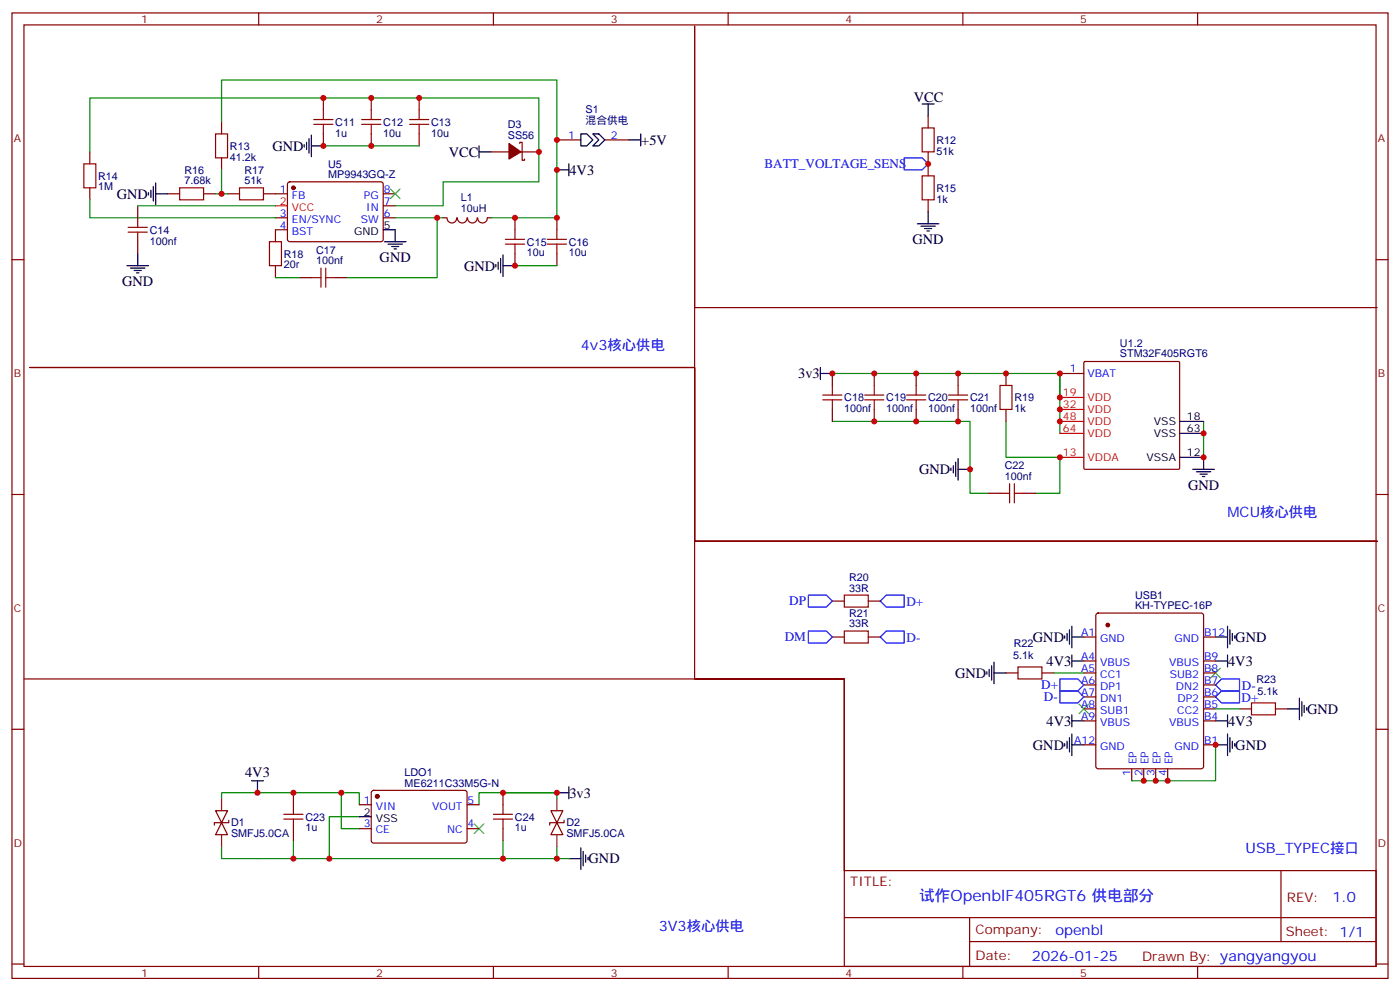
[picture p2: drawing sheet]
<svg xmlns="http://www.w3.org/2000/svg" width="412mm" height="292mm" viewBox="0 0 412 292" stroke-linecap="round" stroke-linejoin="round" font-family="sans-serif">
<g fill="none" stroke="#870000" stroke-width=".35">
<path d="M3.5 3.8h405.4v284.3h-405.4zM7.1 7.3h398.2v277.3h-398.2zM76.2 3.8v3.5M145.3 3.8v3.5M214.5 3.8v3.5M283.6 3.8v3.5M352.8 3.8v3.5M65.3 35.9v3.5M95.2 28.9v3.5M95.2 39.4v3.6M109.4 28.9v3.5M109.4 39.4v3.6"/>
<path d="M123.5 28.9v3.5M123.5 39.4v3.6M273.4 34.1v3.6M26.5 44.7v3.6M26.5 55.3v3.5M49.4 57.1h3.5M60 57.1h3.5M65.3 46.5v3.5M67 57.1h3.6M77.6 57.1h7.1M84.9 53.8l.5-.2h27.1l.4 .7-.1 16.5-.6 .4-27.1-.1-.4-.6v-16.2zM112.9 57.1h3.5"/>
<path d="M144.6 44.7h5.3M153.1 42.3v-.4h.7v5.3h.7v-.4M153.5 44.7h5.2M164 41.2h7.1M178.2 41.2h7M273.4 44.7v7.1M273.4 58.8v3.6M3.5 76.5h3.6M40.6 60.6v3.5M40.6 71.2v3.5M81.1 64.1h3.6M81.1 78.2v3.6"/>
<path d="M84.7 67.7h-3.6v3.5M112.9 64.1h3.5M112.9 60.6h3.5M130.5 64.1h1.1M131.7 64.2a1.41 1.41 0 0 0 1.4 1.5 1.41 1.41 0 0 0 1.4-1.5M134.8 64.2a1.41 1.41 0 0 0 1.4 1.5 1.41 1.41 0 0 0 1.4-1.5M137.7 64.2a1.41 1.41 0 0 0 1.4 1.5 1.41 1.41 0 0 0 1.4-1.5M140.7 64.2a1.41 1.41 0 0 0 1.4 1.5 1.41 1.41 0 0 0 1.4-1.5M143.6 64.1h1M151.7 64.1v3.6M151.7 74.7v3.5M164 64.1v3.6"/>
<path d="M164 74.7v3.5M405.3 76.5h3.6M88.2 81.8h3.5M98.8 81.8h3.5M405.7 90.6h-201.1v-82.9v151.7h201.1h-201.1v-51.2h-195.8h195.8v91.8h44.1v56.4v-56.4h-241.6M245.2 110v3.5M257.5 110v3.5M269.9 110v3.5M282.2 110v3.5M296.3 110v3.5M312.2 110h7.1M319.3 106.6l.3-.1h27.5l.3 .1 .1 31.3-.2 .3h-27.7l-.3-.2z"/>
<path d="M245.2 120.6v3.5M257.5 120.6v3.5M269.9 120.6v3.5M282.2 120.6v3.5M296.3 120.6v3.5M3.5 145.6h3.6M291 145.3h3.6M301.6 145.3h3.6M405.3 145.6h3.6M245.2 177h3.5M255.8 177h3.5M245.2 187.6h3.5"/>
<path d="M255.8 187.6h3.5M296.3 198.2h3.6M306.9 198.2h3.5M319.3 187.6h3.5M319.3 198.2h3.5M319.3 194.7h3.5M323 180.8l.5-.2h30.3l.5 .2 .2 .5v44.4l-.2 .5-.5 .2h-30.3l-.5-.2-.2-.5v-44.4zM354.5 187.6h3.6M354.5 198.2h3.6M354.5 194.7h3.6M3.5 214.8h3.6M319.3 219.4h3.5"/>
<path d="M319.3 212.3h3.5M319.3 208.8h3.5M319.3 205.2h3.5M319.3 201.7h3.5M354.5 219.4h3.6M354.5 212.3h3.6M354.5 208.8h3.6M354.5 205.2h3.6M354.5 201.7h3.6M365.1 208.8h3.6M375.7 208.8h3.5M405.3 214.8h3.6"/>
<path d="M63.5 238.8h3.5l-1.7 3.5zM86.4 233.5v3.5M105.8 237h3.6M109.6 233l.5-.2h27.1l.4 .7-.1 14.4-.6 .4-27.1-.1-.4-.6v-14.1zM137.6 237h3.5M148.2 233.5v3.5M162.3 238.8h3.5l-1.8 3.5zM333.4 226.4v3.5M336.9 226.4v3.5M340.4 226.4v3.5M344 226.4v3.5M65.3 242.3l1.7 3.5h-3.5z"/>
<path d="M67.4 241.6v.7h-4.3v.7M86.4 244.1v3.5M105.8 244.1h3.6M137.6 244.1h3.5M148.2 244.1v3.5M164 242.3l1.8 3.5h-3.5zM166.2 241.6v.7h-4.3v.7M248.7 256.4h156.6v28.2h-156.6zM377.3 256.4v20.9M248.7 270.2h156.5M285.6 277.3h119.6M285.6 270.2v14.2"/>
<path d="M3.5 283.9h3.6M76.2 284.6v3.5M145.3 284.6v3.5M214.5 284.6v3.5M283.6 284.6v3.5M352.8 284.6v3.5M405.3 283.9h3.6"/>
</g>
<g fill="none" stroke="#008700" stroke-width=".35">
<path d="M65.3 35.9v-12.3h98.7v40.5h-19.4M26.5 58.8v5.3h54.6M26.5 44.7v-15.8h132.2v24.7h-28.2v7h-14.1M63.5 57.1h3.5M65.3 50v7.1M95.2 43h28.3M40.6 60.6h40.5M116.4 64.1h14.1M128.8 64.1v17.7h-26.5M151.7 78.2h12.3M81.1 81.8h7.1M245.2 110h67v17.6"/>
<path d="M312.2 110v7.1M245.2 124.1h40.6v21.2h5.2M296.3 124.1v10.6h15.9v10.6h-7M354.5 124.1v10.6M310.4 198.2h8.9M358.1 219.4v10.5h-24.7M358.1 208.8h7M65.3 235.2v-1.7h40.5v3.5M100.5 233.5v10.6h5.3M148.2 233.5h15.8M164 233.5h-22.9v3.5M164 233.5v1.7"/>
<path d="M86.4 247.6v5.3M105.8 240.5h-8.8v12.4M148.2 247.6v5.3h-82.9v-3.6M148.2 252.9h19.4M164 249.3v3.6"/>
</g>
<g fill="none" stroke="#000" stroke-width=".35">
<path d="M91.7 39.8v6.3M171.1 39.4h1.8l1.7 1.8-1.7 1.8h-1.8zM174.6 39.4h1.8l1.8 1.8-1.8 1.8h-1.8l1.8-1.8zM188.7 39.4v3.6M271.6 30.6h3.6M273.4 30.6v3.5M43.7 56.7v.7M44.4 56v2.1M45.2 55v4.2M45.9 57.1h3.5M45.9 53.9v6.4M89.6 42.6v.7"/>
<path d="M90.3 41.9v2.1M91 40.9v4.2M91.7 43h3.5M141.1 44.7h3.5M141.1 43v3.5M164 50h3.6M167.6 48.3v3.5M185.2 41.2h3.5M37.4 78.2h6.3M38.5 79h4.2M39.5 79.7h2.1M40.6 74.7v3.5"/>
<path d="M112.9 67.7h3.5v3.5M113.2 71.2h6.4M114.3 71.9h4.2M115.4 72.6h2.1M116.1 73.3h.7M146 77.9v.7M146.8 77.2v2.1M147.5 76.1v4.3M148.2 78.2h3.5M148.2 75.1v6.3M270.2 65.9h6.4M271.3 66.6h4.2"/>
<path d="M272.3 67.3h2.2M273 68h.8M273.4 62.4v3.5M40.2 80.4h.7M241.7 110h3.5M241.7 108.2v3.6M280.1 137.9v.7M280.8 137.2v2.1M281.5 136.1v4.2M282.2 138.2h3.6M282.2 135v6.4M347.5 134.7h7v3.5"/>
<path d="M347.5 124.1h7M347.5 127.6h7M351.4 138.2h6.3M352.4 138.9h4.3M353.5 139.6h2.1M354.2 140.3h.7M290.7 197.8v.7M291.4 197.1v2.1M292.1 196.1v4.2M292.8 198.2h3.5M292.8 195v6.4M313.6 187.3v.7"/>
<path d="M314.3 186.5v2.2M315 185.5v4.2M315.7 194.7h3.6M315.7 184.4v6.4M315.7 192.9v3.5M315.7 187.6h3.6M358.1 194.7h3.5M358.1 187.6h3.5M361.6 184.4v6.4M361.6 192.9v3.5M362.3 185.5v4.2M363 186.5v2.2"/>
<path d="M363.7 187.3v.7M313.6 219v.7M314.3 218.3v2.1M315 217.2v4.3M315.7 210.5v3.6M315.7 216.2v6.3M315.7 212.3h3.6M315.7 219.4h3.6M358.1 212.3h3.5M358.1 219.4h3.5M361.6 210.5v3.6M361.6 216.2v6.3"/>
<path d="M362.3 217.2v4.3M363 218.3v2.1M363.7 219v.7M379.2 208.8h3.6M382.8 205.6v6.3M383.5 206.7v4.2M384.2 207.7v2.1M384.9 208.4v.7M74.1 229.9h3.5M75.8 229.9v3.6M164 233.5h3.6M167.6 231.7v3.5"/>
<path d="M105.8 240.5h3.6M167.6 252.9h3.5M171.1 249.7v6.3M171.8 250.8v4.2M172.5 251.8v2.1M173.2 252.5v.7"/>
</g>
<g fill="none" stroke="#a10000" stroke-width=".35">
<path d="M63.5 39.4h3.5v7.1h-3.5zM92.4 35.2h5.7M92.4 36.6h5.7M95.2 32.4v2.8M95.2 36.6v2.8M106.5 35.2h5.7M106.5 36.6h5.7M109.4 32.4v2.8M109.4 36.6v2.8M120.6 35.2h5.7M120.6 36.6h5.7M123.5 32.4v2.8"/>
<path d="M123.5 36.6v2.8M271.6 37.7h3.6v7h-3.6zM24.7 48.3h3.5v7h-3.5zM52.9 55.3h7.1v3.5h-7.1zM70.6 55.3h7v3.5h-7zM271.6 51.8h3.6v7h-3.6zM37.7 68.4h5.7M37.7 67h5.7M40.6 64.1v2.9M40.6 68.4v2.8M79.4 71.2h3.5v7h-3.5zM94.5 79v5.6"/>
<path d="M96 79v5.6M148.9 70.5h5.6M148.9 71.9h5.6M151.7 67.7v2.8M151.7 71.9v2.8M161.2 70.5h5.7M161.2 71.9h5.7M164 67.7v2.8M164 71.9v2.8M91.7 81.8h2.8M96 81.8h2.8M242.4 116.3h5.6"/>
<path d="M242.4 117.8h5.6M245.2 113.5v2.8M245.2 117.8v2.8M254.7 116.3h5.6M254.7 117.8h5.6M257.5 113.5v2.8M257.5 117.8v2.8M267.1 116.3h5.6M267.1 117.8h5.6M269.9 113.5v2.8M269.9 117.8v2.8M279.4 116.3h5.6"/>
<path d="M279.4 117.8h5.6M282.2 113.5v2.8M282.2 117.8v2.8M294.6 113.5h3.5v7.1h-3.5zM294.6 145.3h2.8M297.4 142.5v5.6M298.8 142.5v5.6M298.8 145.3h2.8M248.7 175.3h7.1v3.5h-7.1zM248.7 185.8h7.1v3.6h-7.1zM299.9 196.4h7v3.6h-7zM368.7 207h7v3.5h-7z"/>
<path d="M83.6 239.8h5.7M86.4 237v2.8M145.3 239.8h5.7M148.2 237v2.8M83.6 241.2h5.7M86.4 241.2v2.9M145.3 241.2h5.7M148.2 241.2v2.9"/>
</g>
<path d="M266.3 46.5h5.3l1.8 1.8-1.8 1.7h-5.3zM238.1 175.3h5.3l1.8 1.7-1.8 1.8h-5.3zM259.3 177l1.8-1.7h5.2v3.5h-5.2zM238.1 185.8h5.3l1.8 1.8-1.8 1.8h-5.3zM259.3 187.6l1.8-1.8h5.2v3.6h-5.2zM312.2 200h5.3l1.8 1.7-1.8 1.8h-5.3zM312.2 203.5h5.3l1.8 1.7-1.8 1.8h-5.3zM358.1 201.7l1.7-1.7h5.3v3.5h-5.3zM358.1 205.2l1.7-1.7h5.3v3.5h-5.3z" fill="none" stroke="#00f" stroke-width=".35"/>
<path d="M115 55.7l2.8 2.8M117.8 55.7l-2.8 2.8M356.7 196.8l2.8 2.8M359.5 196.8l-2.8 2.8M317.9 207.4l2.8 2.8M320.7 207.4l-2.8 2.8M139.7 242.6l2.8 2.9M142.5 242.6l-2.8 2.9" fill="none" stroke="#3c3" stroke-width=".35"/>
<g fill="#870000" stroke="#870000" stroke-width=".35">
<path d="M149.9 42.3l3.6 2.4-3.6 2.1z"/>
<circle cx="326.3" cy="184.1" r=".53"/>
<circle cx="111.1" cy="234.5" r=".53"/>
<circle cx="86.4" cy="55.3" r=".53"/>
</g>
<path d="M81.1 60.6h3.6M312.2 117.1h7.1M312.2 134.7h7.1M312.2 120.6h7.1M312.2 124.1h7.1M312.2 127.6h7.1" fill="none" stroke="#f00" stroke-width=".35"/>
<path d="M65.3 235.2v3.6M164 235.2v3.6M65.3 245.8v3.5M164 245.8v3.5" fill="none" stroke="#8c2424" stroke-width=".35"/>
<g fill="#c00">
<circle cx="312.2" cy="134.7" r=".88"/>
<circle cx="257.5" cy="110" r=".88"/>
<circle cx="269.9" cy="110" r=".88"/>
<circle cx="282.2" cy="110" r=".88"/>
<circle cx="296.3" cy="110" r=".88"/>
<circle cx="312.2" cy="110" r=".88"/>
<circle cx="354.5" cy="134.7" r=".88"/>
<circle cx="354.5" cy="127.6" r=".88"/>
<circle cx="312.2" cy="117.1" r=".88"/>
<circle cx="312.2" cy="124.1" r=".88"/>
<circle cx="312.2" cy="120.6" r=".88"/>
<circle cx="344" cy="229.9" r=".88"/>
<circle cx="340.4" cy="229.9" r=".88"/>
<circle cx="336.9" cy="229.9" r=".88"/>
<circle cx="358.1" cy="219.4" r=".88"/>
<circle cx="75.8" cy="233.5" r=".88"/>
<circle cx="86.4" cy="252.9" r=".88"/>
<circle cx="97" cy="252.9" r=".88"/>
<circle cx="100.5" cy="233.5" r=".88"/>
<circle cx="164" cy="252.9" r=".88"/>
<circle cx="164" cy="233.5" r=".88"/>
<circle cx="273.4" cy="48.3" r=".88"/>
<circle cx="285.8" cy="138.2" r=".88"/>
<circle cx="282.2" cy="124.1" r=".88"/>
<circle cx="269.9" cy="124.1" r=".88"/>
<circle cx="257.5" cy="124.1" r=".88"/>
<circle cx="245.2" cy="110" r=".88"/>
<circle cx="86.4" cy="233.5" r=".88"/>
<circle cx="148.2" cy="233.5" r=".88"/>
<circle cx="148.2" cy="252.9" r=".88"/>
<circle cx="164" cy="50" r=".88"/>
<circle cx="164" cy="41.2" r=".88"/>
<circle cx="65.3" cy="57.1" r=".88"/>
<circle cx="123.5" cy="28.9" r=".88"/>
<circle cx="109.4" cy="28.9" r=".88"/>
<circle cx="95.3" cy="28.9" r=".88"/>
<circle cx="128.8" cy="64.1" r=".88"/>
<circle cx="109.4" cy="43" r=".88"/>
<circle cx="95.3" cy="43" r=".88"/>
<circle cx="151.7" cy="64.1" r=".88"/>
<circle cx="164" cy="64.1" r=".88"/>
<circle cx="151.7" cy="78.2" r=".88"/>
<circle cx="158.8" cy="44.7" r=".88"/>
</g>
<text font-size="4.6" fill="#00f" x="270.8" y="265.4">试作OpenblF405RGT6 供电部分</text>
<g font-size="4.2">
<text x="269.2" y="29.9">VCC</text>
<text x="80.3" y="44.5">GND</text>
<text x="132.2" y="46.1">VCC</text>
<text x="188.9" y="42.6">+5V</text>
<text x="167.7" y="51.5">4V3</text>
<text x="34.4" y="58.5">GND</text>
<text x="268.8" y="72">GND</text>
<text x="111.8" y="77.3">GND</text>
<text x="136.7" y="79.7">GND</text>
<text x="36" y="84.3">GND</text>
<text x="235.1" y="111.4">3v3</text>
<text x="270.8" y="139.6">GND</text>
<text x="350" y="144.3">GND</text>
<text x="304.3" y="189">GND</text>
<text x="363.9" y="189">GND</text>
<text x="308.3" y="196.1">4V3</text>
<text x="361.8" y="196.1">4V3</text>
<text x="281.3" y="199.6">GND</text>
<text x="308.3" y="213.7">4V3</text>
<text x="361.8" y="213.7">4V3</text>
<text x="385.1" y="210.2">GND</text>
<text x="304.3" y="220.8">GND</text>
<text x="363.9" y="220.8">GND</text>
<text x="72.2" y="228.8">4V3</text>
<text x="167.7" y="234.9">3v3</text>
<text x="173.4" y="254.3">GND</text>
</g>
<g font-size="4.2" fill="#00f">
<text x="171.1" y="102.9">4v3核心供电</text>
<text x="361.6" y="152.3">MCU核心供电</text>
<text x="366.9" y="251.1">USB_TYPEC接口</text>
<text x="392.5" y="265.7">1.0</text>
<text x="194" y="274">3V3核心供电</text>
<text x="310.9" y="275.2">openbl</text>
<text x="304" y="283">2026-01-25</text>
</g>
<g font-size="3.9" fill="#00f">
<text x="225.2" y="49.5">BATT_VOLTAGE_SENS</text>
<text x="232.5" y="178.3">DP</text>
<text x="267" y="178.4">D+</text>
<text x="231.2" y="188.9">DM</text>
<text x="267.1" y="189">D-</text>
<text x="306.7" y="202.9">D+</text>
<text x="365.8" y="203.1">D-</text>
<text x="307.5" y="206.4">D-</text>
<text x="365.7" y="206.6">D+</text>
</g>
<g font-size="3.9" fill="#800">
<text x="250.5" y="261">TITLE:</text>
<text x="379.1" y="265.7">REV:</text>
<text x="287.4" y="275.2">Company:</text>
<text x="378.7" y="275.8">Sheet: 1/1</text>
<text x="287.4" y="282.9">Date:</text>
<text x="336.4" y="282.9">Drawn By: yangyangyou</text>
</g>
<g font-size="3.2" fill="#800">
<text x="41.6" y="6.8">1</text>
<text x="110.8" y="6.8">2</text>
<text x="179.9" y="6.8">3</text>
<text x="249.1" y="6.8">4</text>
<text x="318.2" y="6.8">5</text>
<text x="4.1" y="41.9">A</text>
<text x="405.9" y="41.9">A</text>
<text x="4.1" y="111.1">B</text>
<text x="405.9" y="111.1">B</text>
<text x="4.1" y="180.2">C</text>
<text x="405.9" y="180.2">C</text>
<text x="4.1" y="249.3">D</text>
<text x="405.9" y="249.3">D</text>
<text x="41.6" y="287.6">1</text>
<text x="110.8" y="287.6">2</text>
<text x="179.9" y="287.6">3</text>
<text x="249.1" y="287.6">4</text>
<text x="318.2" y="287.6">5</text>
</g>
<g font-size="3.2" fill="#000080">
<text x="172.5" y="33.3">S1</text>
<text x="98.8" y="40.2">1u</text>
<text x="98.8" y="37">C11</text>
<text x="112.9" y="40.2">10u</text>
<text x="112.9" y="37">C12</text>
<text x="127" y="40.2">10u</text>
<text x="127" y="37">C13</text>
<text x="149.6" y="40.9">SS56</text>
<text x="149.6" y="37.7">D3</text>
<text x="172.5" y="36.4">混合供电</text>
<text x="67.7" y="47.3">41.2k</text>
<text x="67.7" y="44.1">R13</text>
<text x="275.9" y="45.5">51k</text>
<text x="275.9" y="42.4">R12</text>
<text x="28.9" y="52.9">R14</text>
<text x="54.3" y="51.2">R16</text>
<text x="72" y="51.2">R17</text>
<text x="96.7" y="52.4">MP9943GQ-Z</text>
<text x="96.7" y="49.4">U5</text>
<text x="28.9" y="56.1">1M</text>
<text x="54.3" y="54.3">7.68k</text>
<text x="72" y="54.3">51k</text>
<text x="135.8" y="59.2">L1</text>
<text x="275.9" y="59.6">1k</text>
<text x="275.9" y="56.5">R15</text>
<text x="135.8" y="62.4">10uH</text>
<text x="44.1" y="68.8">C14</text>
<text x="44.1" y="72">100nf</text>
<text x="83.6" y="75.9">R18</text>
<text x="93.1" y="77.9">100nf</text>
<text x="93.1" y="74.7">C17</text>
<text x="155.2" y="75.5">10u</text>
<text x="155.2" y="72.3">C15</text>
<text x="167.6" y="75.5">10u</text>
<text x="167.6" y="72.3">C16</text>
<text x="83.6" y="79.1">20r</text>
<text x="329.9" y="105.2">STM32F405RGT6</text>
<text x="329.9" y="102.1">U1.2</text>
<text x="248.7" y="118.2">C18</text>
<text x="261.1" y="118.2">C19</text>
<text x="273.4" y="118.2">C20</text>
<text x="285.8" y="118.2">C21</text>
<text x="298.8" y="118.2">R19</text>
<text x="248.7" y="121.4">100nf</text>
<text x="261.1" y="121.4">100nf</text>
<text x="273.4" y="121.4">100nf</text>
<text x="285.8" y="121.4">100nf</text>
<text x="298.8" y="121.4">1k</text>
<text x="296" y="141.4">100nf</text>
<text x="296" y="138.2">C22</text>
<text x="250.1" y="171">R20</text>
<text x="250.1" y="174.2">33R</text>
<text x="334.4" y="179.5">KH-TYPEC-16P</text>
<text x="334.4" y="176.3">USB1</text>
<text x="250.1" y="184.8">33R</text>
<text x="250.1" y="181.6">R21</text>
<text x="298.6" y="190.5">R22</text>
<text x="298.5" y="194">5.1k</text>
<text x="370.1" y="201.1">R23</text>
<text x="370.4" y="204.6">5.1k</text>
<text x="119.2" y="231.7">ME6211C33M5G-N</text>
<text x="119.2" y="228.6">LDO1</text>
<text x="68.1" y="243.4">D1</text>
<text x="90" y="244.8">1u</text>
<text x="90" y="241.7">C23</text>
<text x="151.7" y="244.8">1u</text>
<text x="151.7" y="241.7">C24</text>
<text x="166.9" y="243.4">D2</text>
<text x="68.1" y="246.6">SMFJ5.0CA</text>
<text x="166.9" y="246.6">SMFJ5.0CA</text>
</g>
<g font-size="3.2" fill="#00f">
<text x="167.3" y="40.9">1</text>
<text x="179.9" y="40.9">2</text>
<text x="82.5" y="56.7">1</text>
<text x="86" y="58.5">FB</text>
<text x="107.2" y="58.5">PG</text>
<text x="113.1" y="56.7">8</text>
<text x="82.5" y="63.8">3</text>
<text x="86" y="65.5">EN/SYNC</text>
<text x="106.3" y="65.5">SW</text>
<text x="107.9" y="62">IN</text>
<text x="113.1" y="63.8">6</text>
<text x="113.1" y="60.3">7</text>
<text x="82.5" y="67.3">4</text>
<text x="86" y="69.1">BST</text>
<text x="315.1" y="109.6">1</text>
<text x="320.3" y="111.1">VBAT</text>
<text x="318.4" y="187.3">A1</text>
<text x="324.1" y="189">GND</text>
<text x="346" y="189">GND</text>
<text x="354.7" y="187.3">B12</text>
<text x="318.4" y="197.8">A5</text>
<text x="318.4" y="194.3">A4</text>
<text x="324.1" y="196.1">VBUS</text>
<text x="344.4" y="196.1">VBUS</text>
<text x="354.7" y="194.3">B9</text>
<text x="354.7" y="197.8">B8</text>
<text x="318.4" y="201.4">A6</text>
<text x="324.1" y="203.1">DP1</text>
<text x="324.1" y="199.6">CC1</text>
<text x="344.6" y="199.6">SUB2</text>
<text x="346.4" y="203.1">DN2</text>
<text x="354.7" y="201.4">B7</text>
<text x="318.4" y="208.4">A8</text>
<text x="318.4" y="204.9">A7</text>
<text x="324.1" y="206.7">DN1</text>
<text x="346.9" y="206.7">DP2</text>
<text x="354.7" y="204.9">B6</text>
<text x="354.7" y="208.4">B5</text>
<text x="318.4" y="211.9">A9</text>
<text x="324.1" y="213.7">VBUS</text>
<text x="324.1" y="210.2">SUB1</text>
<text x="344.4" y="213.7">VBUS</text>
<text x="346.8" y="210.2">CC2</text>
<text x="354.7" y="211.9">B4</text>
<text x="316.4" y="219">A12</text>
<text x="324.1" y="220.8">GND</text>
<text x="346" y="220.8">GND</text>
<text x="354.7" y="219">B1</text>
<text x="334.8" y="225.1" transform="rotate(-90 334.8 225.1)">EP</text>
<text x="338.3" y="225.1" transform="rotate(-90 338.3 225.1)">EP</text>
<text x="341.8" y="225.1" transform="rotate(-90 341.8 225.1)">EP</text>
<text x="345.4" y="225.1" transform="rotate(-90 345.4 225.1)">EP</text>
<text x="333" y="228.6" transform="rotate(-90 333 228.6)">1</text>
<text x="336.5" y="228.6" transform="rotate(-90 336.5 228.6)">2</text>
<text x="340.1" y="228.6" transform="rotate(-90 340.1 228.6)">3</text>
<text x="343.6" y="228.6" transform="rotate(-90 343.6 228.6)">4</text>
<text x="107.2" y="236.6">1</text>
<text x="110.7" y="238.4">VIN</text>
<text x="127.3" y="238.4">VOUT</text>
<text x="137.8" y="236.6">5</text>
<text x="107.2" y="243.7">3</text>
<text x="110.7" y="245.5">CE</text>
<text x="131.7" y="245.5">NC</text>
<text x="137.8" y="243.7">4</text>
</g>
<g font-size="3.2" fill="#f00">
<text x="82.5" y="60.3">2</text>
<text x="86" y="62">VCC</text>
<text x="313.1" y="116.7">19</text>
<text x="320.3" y="118.1">VDD</text>
<text x="313.1" y="120.2">32</text>
<text x="313.1" y="123.8">48</text>
<text x="320.3" y="121.6">VDD</text>
<text x="320.3" y="125.2">VDD</text>
<text x="313.1" y="127.3">64</text>
<text x="320.3" y="128.7">VDD</text>
<text x="313.1" y="134.3">13</text>
<text x="320.3" y="135.7">VDDA</text>
</g>
<g font-size="3.2">
<text x="104.3" y="69.1">GND</text>
<text x="113.1" y="67.3">5</text>
<text x="339.9" y="125.2">VSS</text>
<text x="349.6" y="123.8">18</text>
<text x="339.9" y="128.7">VSS</text>
<text x="349.6" y="127.3">63</text>
<text x="337.8" y="135.7">VSSA</text>
<text x="349.6" y="134.3">12</text>
<text x="107.2" y="240.2">2</text>
<text x="110.7" y="241.9">VSS</text>
</g>
</svg>
